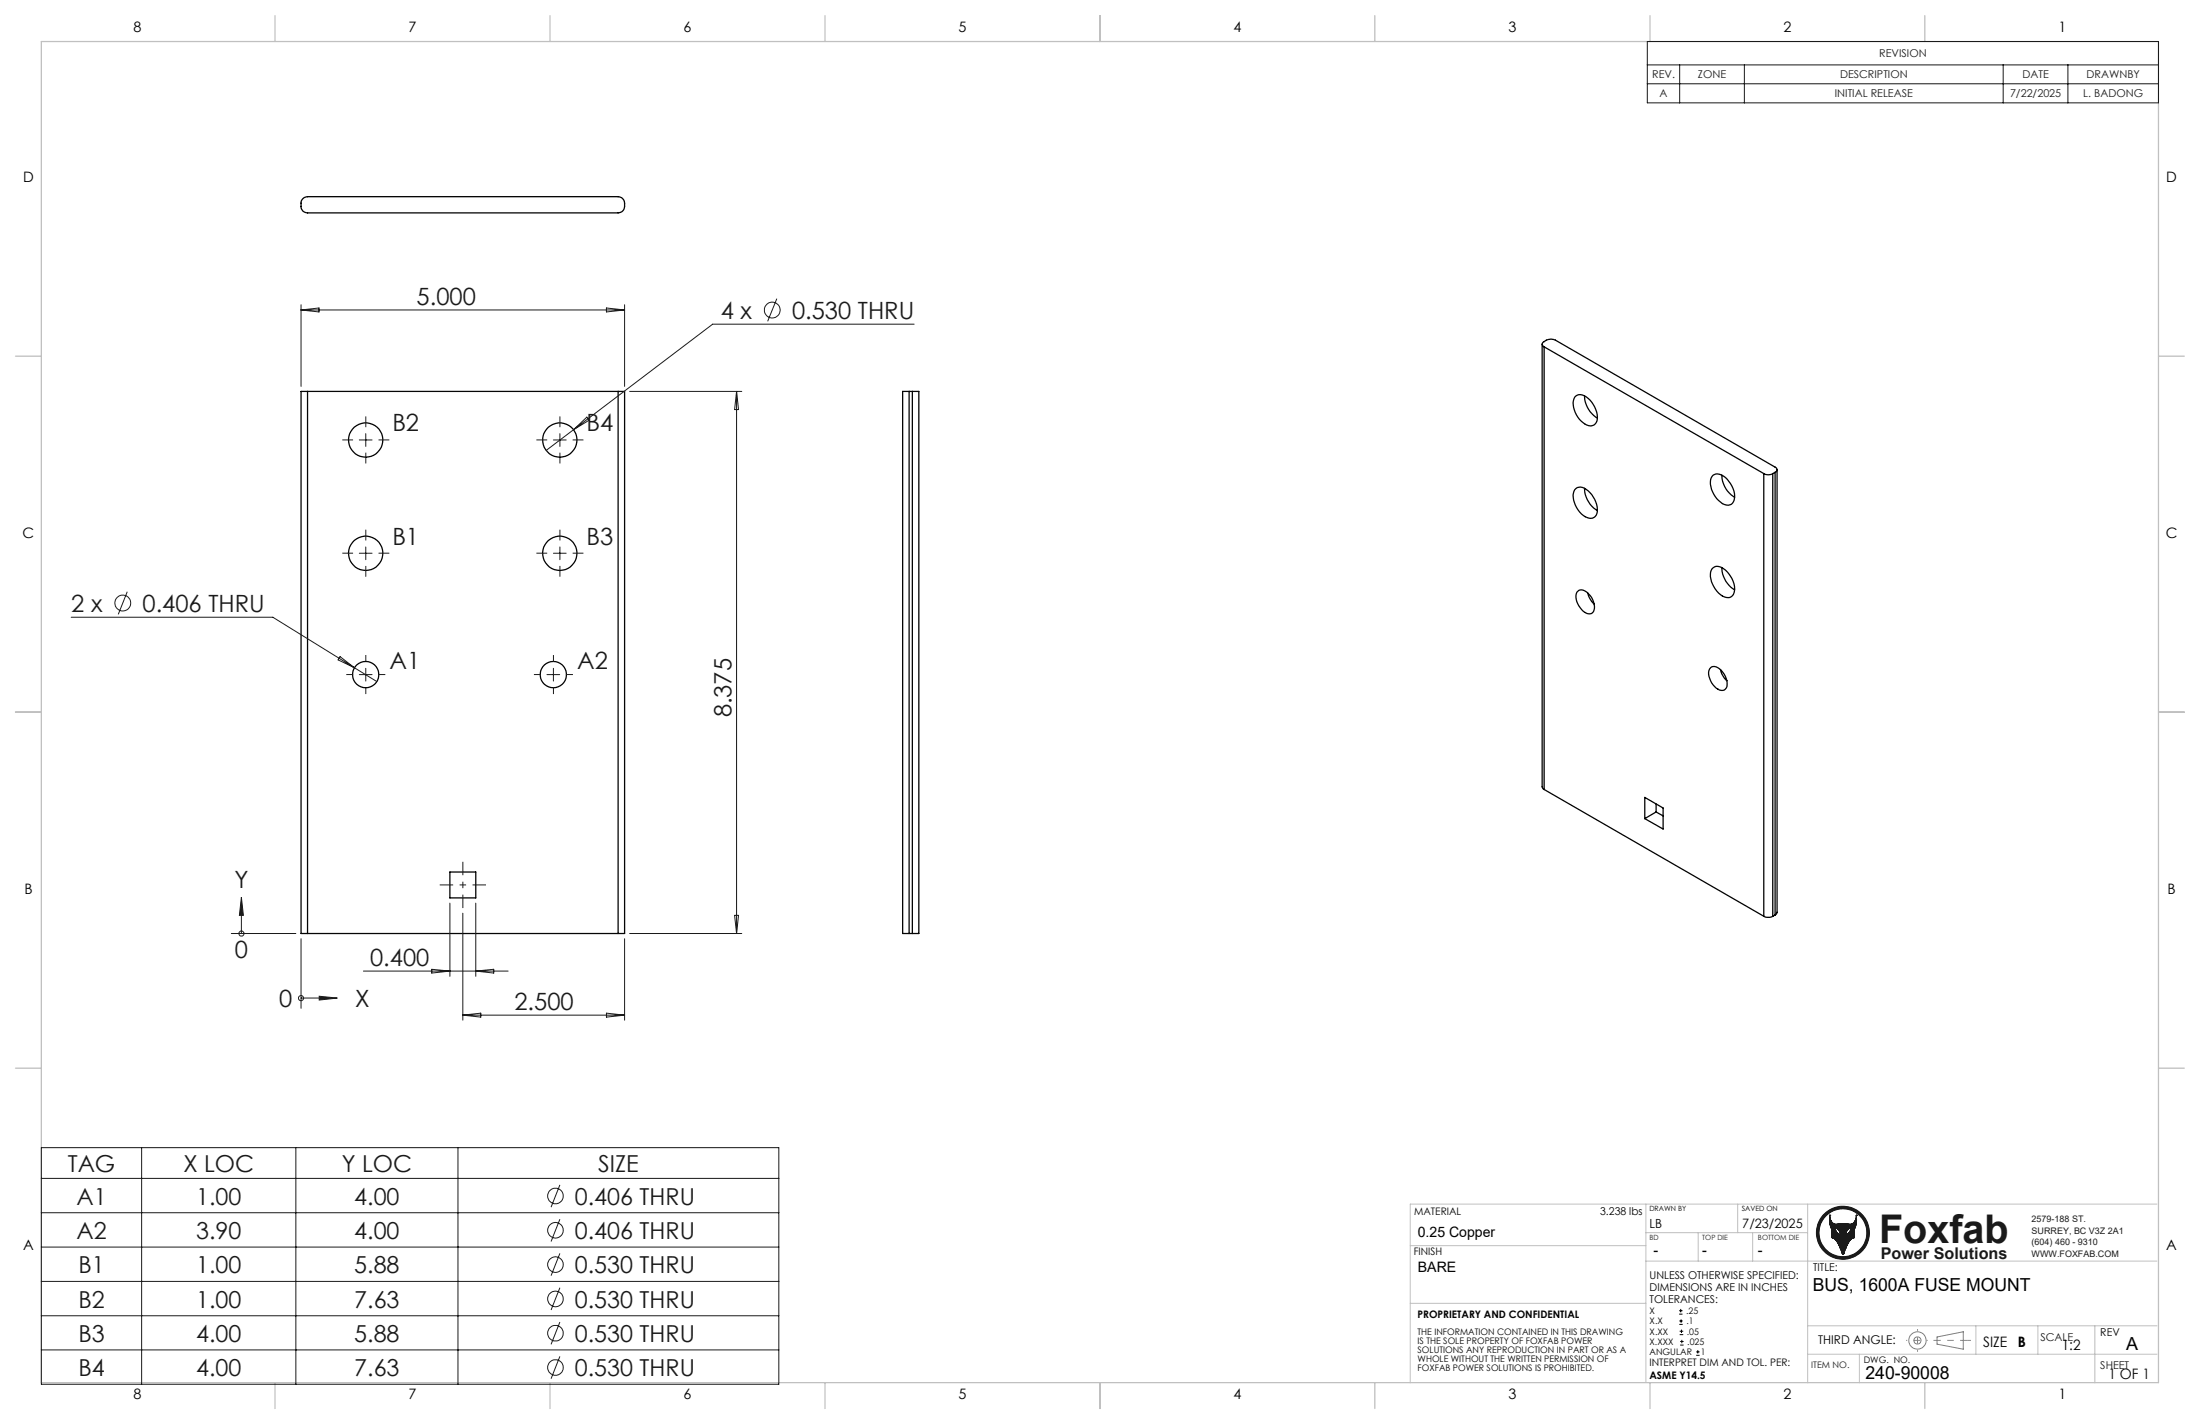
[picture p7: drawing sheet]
<svg xmlns="http://www.w3.org/2000/svg" width="432mm" height="279mm" viewBox="0 0 432 279" stroke-linecap="round" stroke-linejoin="round" font-family="sans-serif">
<g fill="none" stroke="#000" stroke-width=".25">
<path d="M59.4 39l1-.4h60.9a1.64 1.64 0 0 1 1.3 1.4 1.64 1.64 0 0 1-.8 1.7l-.5 .1h-60.9a1.21 1.21 0 0 1-1.3-1.3 1.6 1.6 0 0 1 .3-1.5zM60.4 76.8h-1.3v106.4h1.3M60.4 76.8v106.4M60.4 76.8h60.9M121.3 76.8h1.3v106.4h-1.3M121.3 76.8v106.4M178.4 76.8h-1.2v106.4h1.2M178.4 76.8h.7M178.4 76.8v106.4M179.1 76.8h1.2v106.4h-1.2M179.1 76.8v106.4M302.7 67.5v86.9l.4 .5"/>
<path d="M303.1 68.1a.53 .53 0 0 1-.4-.6 .53 .53 0 0 1 .4-.5 2.14 2.14 0 0 1 2.2-.3l43.1 25a.53 .53 0 0 1 .4 .5 .53 .53 0 0 1-.4 .5M303.1 68.1l43.1 24.8M303.1 68.1v86.8M309.3 77.7a2.16 2.16 0 0 1 2.8 .8 4.4 4.4 0 0 1 1.2 4.4 1.56 1.56 0 0 1-2.5 .1 4.7 4.7 0 0 1-1.9-4.8zM311 77.7a5.2 5.2 0 0 0 2.5 4.3M309.1 96.1a1.7 1.7 0 0 1 2.6 .2 4.7 4.7 0 0 1 1.6 4.8 1.62 1.62 0 0 1-2.5 0 4.8 4.8 0 0 1-1.9-4.7zM311 95.8a5.1 5.1 0 0 0 2.5 4.4M336.2 93.2a2.34 2.34 0 0 1 3.1 1.3 3.7 3.7 0 0 1 .7 4.2 1.91 1.91 0 0 1-2.7-.5 4.6 4.6 0 0 1-1.5-4.4zM338 93.2a5.2 5.2 0 0 0 2.5 4.4M346.2 92.9a1.7 1.7 0 0 0 1.7 0M346.2 92.9v86.9M347.9 92.9v86.9"/>
<path d="M348.4 92.7l-.5 .2M348.4 92.7v86.8M348.8 92.1v86.9l-.4 .5M309.7 116a1.44 1.44 0 0 1 2.1 .5 3 3 0 0 1 .8 3.7 1.7 1.7 0 0 1-2.4-.9 3.2 3.2 0 0 1-.7-3.1zM311.6 116.3l.3 .9 1 1.3M336.2 111.4a2.11 2.11 0 0 1 2.8 .8 4.3 4.3 0 0 1 1.2 4.4 1.58 1.58 0 0 1-2.5 .1 4.9 4.9 0 0 1-1.9-4.8zM338 111.4a5.2 5.2 0 0 0 2.5 4.3M335.7 131a1.71 1.71 0 0 1 2.4 .9 3 3 0 0 1 .7 3.1 1.23 1.23 0 0 1-2 0 4 4 0 0 1-1.4-3.4zM337.7 131.4l.3 .9 .9 1.3M303.1 154.9l43.1 24.9M322.8 156.5l3.6 2v4.2l-3.6-2.1zM325 159.3l-2.2 1.3"/>
<path d="M325 159.3l1.4 .8M325 157.8v1.5M88.3 171.1h5.1v5.1h-5.1zM346.2 179.8a1.94 1.94 0 0 0 1.7 0M348.4 179.5l-.5 .3M60.4 183.2h60.9M178.4 183.2h.7"/>
<circle cx="71.8" cy="86.3" r="3.4"/>
<circle cx="109.9" cy="86.3" r="3.4"/>
<circle cx="71.8" cy="108.6" r="3.4"/>
<circle cx="109.9" cy="108.6" r="3.4"/>
<circle cx="71.8" cy="132.4" r="2.58"/>
<circle cx="108.6" cy="132.4" r="2.58"/>
</g>
<g fill="none" stroke="#191924" stroke-width=".2">
<path d="M359.1 238.4h.1M359.1 238.4a1.5 1.5 0 0 0 1.4 1.8l1.7-.1a1.36 1.36 0 0 0 1.9-.5l.2-1.2M359.1 238.4a4.4 4.4 0 0 0 .3 2.5l.2 .3v1.6M364.3 238.4h.1M364.3 238.4a4.4 4.4 0 0 1-.2 2.5l-.2 .3v1.7l-.5 .2a6.9 6.9 0 0 0-1.5 2.9M359.6 242.8v.1M359.6 242.9l.5 .2a7.5 7.5 0 0 1 1.5 2.9M360.2 240.9a1.41 1.41 0 0 1 1 1.4 1.43 1.43 0 0 1-1-1.4zM361.6 246l.2 .1M361.6 246h.1M361.7 246.1h.1M361.7 240.1v6"/>
<path d="M361.8 246.1h.1M361.9 246l-.1 .1M361.9 246h.1M362.7 241.2l.6-.3-.1 .5a1.47 1.47 0 0 1-.9 .9l.1-.7z"/>
<circle cx="361.7" cy="241.9" r="5.2"/>
<circle cx="361.7" cy="241.9" r="4.7"/>
</g>
<circle cx="361.7" cy="241.9" r="5" fill="none" stroke="#191924" stroke-width=".5"/>
<g fill="none" stroke="#808080" stroke-width=".2">
<path d="M380.2 262.3l5.1-1v3.4l-5.1-1z"/>
<circle cx="376.3" cy="263" r=".7"/>
<circle cx="376.4" cy="263" r="1.69"/>
</g>
<path d="M386.2 263h-6.7" fill="none" stroke="#808080" stroke-width=".2" stroke-dasharray="15.2 1.3 1.3 1.3" stroke-dashoffset="13.8" stroke-linecap="butt"/>
<path d="M376.4 260.8v4.4" fill="none" stroke="#808080" stroke-width=".2" stroke-dasharray="15.2 1.3 1.3 1.3" stroke-dashoffset="14.9" stroke-linecap="butt"/>
<path d="M386.2 263h.6" fill="none" stroke="#808080" stroke-width=".2" stroke-dasharray="15.2 1.3 1.3 1.3" stroke-linecap="butt"/>
<path d="M378.3 263h-4.2" fill="none" stroke="#808080" stroke-width=".2" stroke-dasharray="15.2 1.3 1.3 1.3" stroke-dashoffset="15" stroke-linecap="butt"/>
<g fill="none" stroke="#c0c0c0" stroke-width=".2">
<path d="M323 236.3v34.8M341.1 236.3v5.6M354.8 236.3v35M423.4 236.3h-146.6v35M276.8 244.4h46.2M276.8 255.7h46.2M323 247.4h100.4M323 241.9h31.8M333.3 241.9v5.5M344 241.9v5.5M354.8 265.7h68.6M354.8 260.1h68.6"/>
<path d="M364.9 265.7v5.6M387.8 260.1v5.6M400 260.1v5.6M411.2 260.1v11.2"/>
</g>
<g fill="none" stroke="#c0c0c0" stroke-width=".25">
<path d="M8.1 8.1h415.6v263.2h-415.6zM54 3.1v5M108 3.1v5M161.9 3.1v5M215.9 3.1v5M269.8 3.1v5M323.8 3.1v5M377.8 3.1v5M3 69.9h5.1M423.7 69.9h5M3 139.7h5.1M423.7 139.7h5"/>
<path d="M3 209.6h5.1M423.7 209.6h5M54 271.3v5.1M108 271.3v5.1M161.9 271.3v5.1M215.9 271.3v5.1M269.8 271.3v5.1M323.8 271.3v5.1M377.8 271.3v5.1"/>
</g>
<path d="M362.7 241.2l.6-.3a1.45 1.45 0 0 1-1 1.4l.1-.7zM359.1 238.4v1.1l.2 1.1 .3 .6v1.7a1.08 1.08 0 0 1 .9 .6l1.1 2.6 .3-.1a6.8 6.8 0 0 1 1.6-3l.4-.1v-1.7l.4-1v-1.8a1.51 1.51 0 0 1-.5 1.5 1.51 1.51 0 0 1-1.6 .2h-.9a1.41 1.41 0 0 1-2-.7zM360.2 240.9a1.41 1.41 0 0 1 1 1.4 1.45 1.45 0 0 1-1-1.4zM357 241.9a4.7 4.7 0 0 0 9.4 0 4.7 4.7 0 0 0-9.4 0zM356.5 241.9a5.2 5.2 0 0 1 10.4 0 5.2 5.2 0 0 1-10.4 0z" fill-rule="evenodd" fill="#191924"/>
<g fill="none" stroke="#191924" stroke-width=".2">
<path d="M323.3 8.1h100.4v12.1h-100.4zM323.3 12.7h100.4M323.3 16.4h100.4M329.7 12.7v7.5M342.4 12.7v7.5M393.2 12.7v7.5M405.9 12.7v7.5M59.1 59.8v16M122.6 59.8v16M152.5 58.6l-1.8 4.4M59.1 60.8h63.5M59.1 60.8l3.5-.4v.8z"/>
<path d="M119 60.4l3.6 .4-3.6 .4zM123.6 76.8h22M144.6 76.8v106.4M144.6 76.8l.4 3.6h-.8zM179.4 63.6h-39.5l-32.7 24.8M70.5 86.3h2.5M71.8 85.1v2.5M108.6 86.3h2.5M109.9 85.1v2.5M112.6 84.3l2.6-2.5 .4 .6zM25 116.1l-1.8 4.4M70.5 108.5h2.5"/>
<path d="M71.8 107.3v2.5M108.6 108.5h2.5M109.9 107.3v2.5M14 121.1h39.6l16 9.9M66.7 128.8l2.9 2.2-3.2-1.5zM69.6 131l4.4 2.7M70.5 132.4h2.5M71.8 131.1v2.5M107.4 132.4h2.5M108.6 131.1v2.5M47.4 176l.4 3.6h-.8zM47.4 179.6v3.6"/>
<path d="M88.3 177.2v14.4M90.8 179.2v21M93.4 177.2v14.4M144.2 179.6h.8l-.4 3.6zM45.4 183.2h12.7M59.1 184.2v13.6M59.1 195.8h3.6M62.7 195.5l3.5 .3-3.5 .4zM71.3 190.5h28.4M84.7 190.2l3.6 .3-3.6 .4zM90.8 199.2h31.8M90.8 199.2l3.6-.4v.8z"/>
<path d="M93.4 190.5l3.5-.3v.7zM119 198.8l3.6 .4-3.6 .4zM122.6 184.2v16M123.6 183.2h22M8.1 225.2h144.8v46.4h-144.8zM8.1 231.2h144.8M8.1 237.9h144.8M27.8 225.2v46.4M58.1 225.2v46.4M89.9 225.2v46.4M109.9 232.5l-1.7 4.4M109.9 239.2l-1.7 4.4"/>
<path d="M8.1 244.7h144.8M8.1 251.4h144.8M8.1 258.2h144.8M109.9 245.9l-1.7 4.4M109.9 252.7l-1.7 4.3M109.9 259.4l-1.7 4.4M8.1 264.9h144.8M109.9 266.1l-1.7 4.4"/>
<circle cx="151.6" cy="60.8" r="1.56"/>
<circle cx="24.1" cy="118.3" r="1.55"/>
<circle cx="47.4" cy="183.2" r=".5"/>
<circle cx="59.1" cy="195.8" r=".5"/>
<circle cx="109" cy="234.7" r="1.53"/>
<circle cx="109" cy="241.4" r="1.53"/>
<circle cx="109" cy="248.1" r="1.53"/>
<circle cx="109" cy="254.9" r="1.53"/>
<circle cx="109" cy="261.6" r="1.54"/>
<circle cx="109" cy="268.3" r="1.53"/>
</g>
<g fill="none" stroke="#000" stroke-width=".2">
<path d="M329.6 257.8h.6M329.6 257.2h.6M329.6 259.9h.7M329.6 259.2h.7M329.9 256.8v.7M330 258.9v.6M329.7 261.9h.7M329.7 261.2h.7M329.8 263.9h.6M329.8 263.2h.6M330 260.9v.6M330.1 262.9v.7"/>
<path d="M332.9 265.9h.7M332.9 265.3h.7M333.2 264.9v.7"/>
</g>
<path d="M90.8 178.2v-9.1M95.4 173.6h-9.1" fill="none" stroke="#191924" stroke-width=".2" stroke-dasharray="15.2 1.3 1.3 1.3" stroke-dashoffset="12.6" stroke-linecap="butt"/>
<g fill="none" stroke="#191924" stroke-width=".2" stroke-dasharray="15.2 1.3 1.3 1.3" stroke-linecap="butt">
<path d="M69.3 86.3h-2.1M71.8 83.8v-2.1M71.8 88.8v2.1M74.3 86.3h2.1M107.4 86.3h-2.1M109.9 83.8v-2.1M109.9 88.8v2.1M112.4 86.3h2.1M69.3 108.5h-2.1M71.8 106v-2.1M71.8 111v2.2M74.3 108.5h2.1"/>
<path d="M107.4 108.5h-2.1M109.9 106v-2.1M109.9 111v2.2M112.4 108.5h2.1M69.3 132.4h-1.3M71.8 129.9v-1.4M71.8 134.9v1.3M74.3 132.4h1.3M106.1 132.4h-1.3M108.6 129.9v-1.4M108.6 134.9v1.3M111.1 132.4h1.4"/>
</g>
<path d="M62.7 195.5l3.5 .3-3.5 .4zM47.4 176l.4 3.6h-.8z" fill="#191924"/>
<text font-size="7.8" fill="#191924" x="368.8" y="243.9">Foxfab</text>
<g font-size="4.7" fill="#191924">
<text x="81.8" y="59.8">5.000</text>
<text x="141.5" y="62.5">4 x</text>
<text x="155.4" y="62.5">0.530 THRU</text>
<text x="77" y="84.6">B2</text>
<text x="115.1" y="84.6">B4</text>
<text x="77" y="106.8">B1</text>
<text x="115.1" y="106.8">B3</text>
<text x="14" y="120">2 x</text>
<text x="28" y="120">0.406 THRU</text>
<text x="76.5" y="131.2">A1</text>
<text x="113.3" y="131.2">A2</text>
<text x="143.6" y="140.8" transform="rotate(-90 143.6 140.8)">8.375</text>
<text x="46" y="174.3">Y</text>
<text x="46.1" y="187.9">0</text>
<text x="72.6" y="189.5">0.400</text>
<text x="54.8" y="197.6">0</text>
<text x="69.7" y="197.6">X</text>
<text x="101" y="198.1">2.500</text>
</g>
<g font-size="4.6" fill="#191924">
<text x="13.3" y="229.9">TAG</text>
<text x="36" y="229.9">X LOC</text>
<text x="67.1" y="229.9">Y LOC</text>
<text x="117.4" y="229.9">SIZE</text>
<text x="15" y="236.4">A1</text>
<text x="38.5" y="236.4">1.00</text>
<text x="69.5" y="236.4">4.00</text>
<text x="112.8" y="236.4">0.406 THRU</text>
<text x="15" y="243.1">A2</text>
<text x="38.5" y="243.1">3.90</text>
<text x="69.5" y="243.1">4.00</text>
<text x="112.8" y="243.1">0.406 THRU</text>
<text x="15.4" y="249.8">B1</text>
<text x="38.5" y="249.8">1.00</text>
<text x="69.5" y="249.8">5.88</text>
<text x="112.8" y="249.8">0.530 THRU</text>
<text x="15.4" y="256.6">B2</text>
<text x="38.5" y="256.6">1.00</text>
<text x="69.5" y="256.6">7.63</text>
<text x="112.8" y="256.6">0.530 THRU</text>
<text x="15.4" y="263.3">B3</text>
<text x="38.5" y="263.3">4.00</text>
<text x="69.5" y="263.3">5.88</text>
<text x="112.8" y="263.3">0.530 THRU</text>
<text x="15.4" y="270">B4</text>
<text x="38.5" y="270">4.00</text>
<text x="69.5" y="270">7.63</text>
<text x="112.8" y="270">0.530 THRU</text>
</g>
<g font-size="3.5">
<text x="355.8" y="253.4">BUS, 1600A FUSE MOUNT</text>
<text x="417.3" y="264.9">A</text>
<text x="366.1" y="270.6">240-90008</text>
</g>
<text font-size="3.2" fill="#191924" x="369.1" y="247.1">Power Solutions</text>
<g font-size="2.8">
<text x="26.2" y="6.3">8</text>
<text x="80.2" y="6.3">7</text>
<text x="134.2" y="6.3">6</text>
<text x="188.1" y="6.3">5</text>
<text x="242.1" y="6.3">4</text>
<text x="296.1" y="6.3">3</text>
<text x="350.1" y="6.3">2</text>
<text x="404" y="6.3">1</text>
<text x="4.5" y="35.6">D</text>
<text x="425.2" y="35.6">D</text>
<text x="4.4" y="105.5">C</text>
<text x="425.1" y="105.5">C</text>
<text x="4.8" y="175.3">B</text>
<text x="425.4" y="175.3">B</text>
<text x="4.5" y="245.2">A</text>
<text x="278.3" y="242.8">0.25 Copper</text>
<text x="425.2" y="245.2">A</text>
<text x="278.3" y="249.6">BARE</text>
<text x="324.6" y="246.3">-</text>
<text x="334.1" y="246.3">-</text>
<text x="345" y="246.3">-</text>
<text x="389.2" y="264.3">SIZE</text>
<text x="396" y="264.3">B</text>
<text x="404.7" y="265">1:2</text>
<text x="26.2" y="274.5">8</text>
<text x="80.2" y="274.5">7</text>
<text x="134.2" y="274.5">6</text>
<text x="188.1" y="274.5">5</text>
<text x="242.1" y="274.5">4</text>
<text x="296.1" y="274.5">3</text>
<text x="350.1" y="274.5">2</text>
<text x="404" y="274.5">1</text>
<text x="413.8" y="270.6">1 OF 1</text>
</g>
<g font-size="2.5">
<text x="323.8" y="240.9">LB</text>
<text x="342" y="240.9">7/23/2025</text>
</g>
<text font-size="2.4" x="356.9" y="263.8">THIRD ANGLE:</text>
<g font-size="2.1" fill="#191924">
<text x="368.8" y="11.2">REVISION</text>
<text x="324.3" y="15.4">REV.</text>
<text x="333.3" y="15.4">ZONE</text>
<text x="361.1" y="15.4">DESCRIPTION</text>
<text x="397" y="15.4">DATE</text>
<text x="409.5" y="15.4">DRAWNBY</text>
<text x="325.7" y="19.1">A</text>
<text x="360.1" y="19.1">INITIAL RELEASE</text>
<text x="394.5" y="19.1">7/22/2025</text>
<text x="408.9" y="19.1">L. BADONG</text>
<text x="400.5" y="263.1">SCALE</text>
<text x="412.2" y="268.7">SHEET</text>
</g>
<g font-size="2.1">
<text x="314.1" y="238.3">3.238 lbs</text>
<text x="323.8" y="251">UNLESS OTHERWISE SPECIFIED:</text>
<text x="355.9" y="249.5">TITLE:</text>
<text x="323.8" y="253.4">DIMENSIONS ARE IN INCHES</text>
<text x="323.8" y="255.7">TOLERANCES:</text>
<text x="412.2" y="262.1">REV</text>
</g>
<g font-size="2">
<text x="277.6" y="238.3">MATERIAL</text>
<text x="277.5" y="246.3">FINISH</text>
<text x="278.2" y="258.5">PROPRIETARY AND CONFIDENTIAL</text>
<text x="323.7" y="268.1">INTERPRET DIM AND TOL. PER:</text>
<text x="323.7" y="270.6">ASME Y14.5</text>
</g>
<g font-size="1.8" fill="#191924">
<text x="398.7" y="239.8">2579-188 ST.</text>
<text x="398.7" y="242.1">SURREY, BC V3Z 2A1</text>
<text x="398.7" y="244.3">(604) 460 - 9310</text>
<text x="398.7" y="246.6">WWW.FOXFAB.COM</text>
<text x="355.5" y="268.4">ITEM NO.</text>
</g>
<g font-size="1.8">
<text x="323.8" y="257.8">X</text>
<text x="331" y="257.8">.25</text>
<text x="278.2" y="261.9">THE INFORMATION CONTAINED IN THIS DRAWING</text>
<text x="278.2" y="263.6">IS THE SOLE PROPERTY OF FOXFAB POWER</text>
<text x="323.8" y="259.8">X.X</text>
<text x="323.8" y="263.9">X.XXX</text>
<text x="323.8" y="261.9">X.XX</text>
<text x="331" y="259.8">.1</text>
<text x="331.1" y="261.9">.05</text>
<text x="331.2" y="263.9">.025</text>
<text x="278.2" y="265.4">SOLUTIONS ANY REPRODUCTION IN PART OR AS A</text>
<text x="278.2" y="267.2">WHOLE WITHOUT THE WRITTEN PERMISSION OF</text>
<text x="278.2" y="268.9">FOXFAB POWER SOLUTIONS IS PROHIBITED.</text>
<text x="323.8" y="265.9">ANGULAR</text>
<text x="333.8" y="265.9">1</text>
<text x="365.8" y="267.4">DWG. NO.</text>
</g>
<g font-size="1.4">
<text x="323.7" y="237.6">DRAWN BY</text>
<text x="341.8" y="237.6">SAVED ON</text>
</g>
<g font-size="1.4" fill="#191924">
<text x="323.8" y="243.4">BD</text>
<text x="334.1" y="243.4">TOP DIE</text>
<text x="345" y="243.4">BOTTOM DIE</text>
</g>
</svg>
